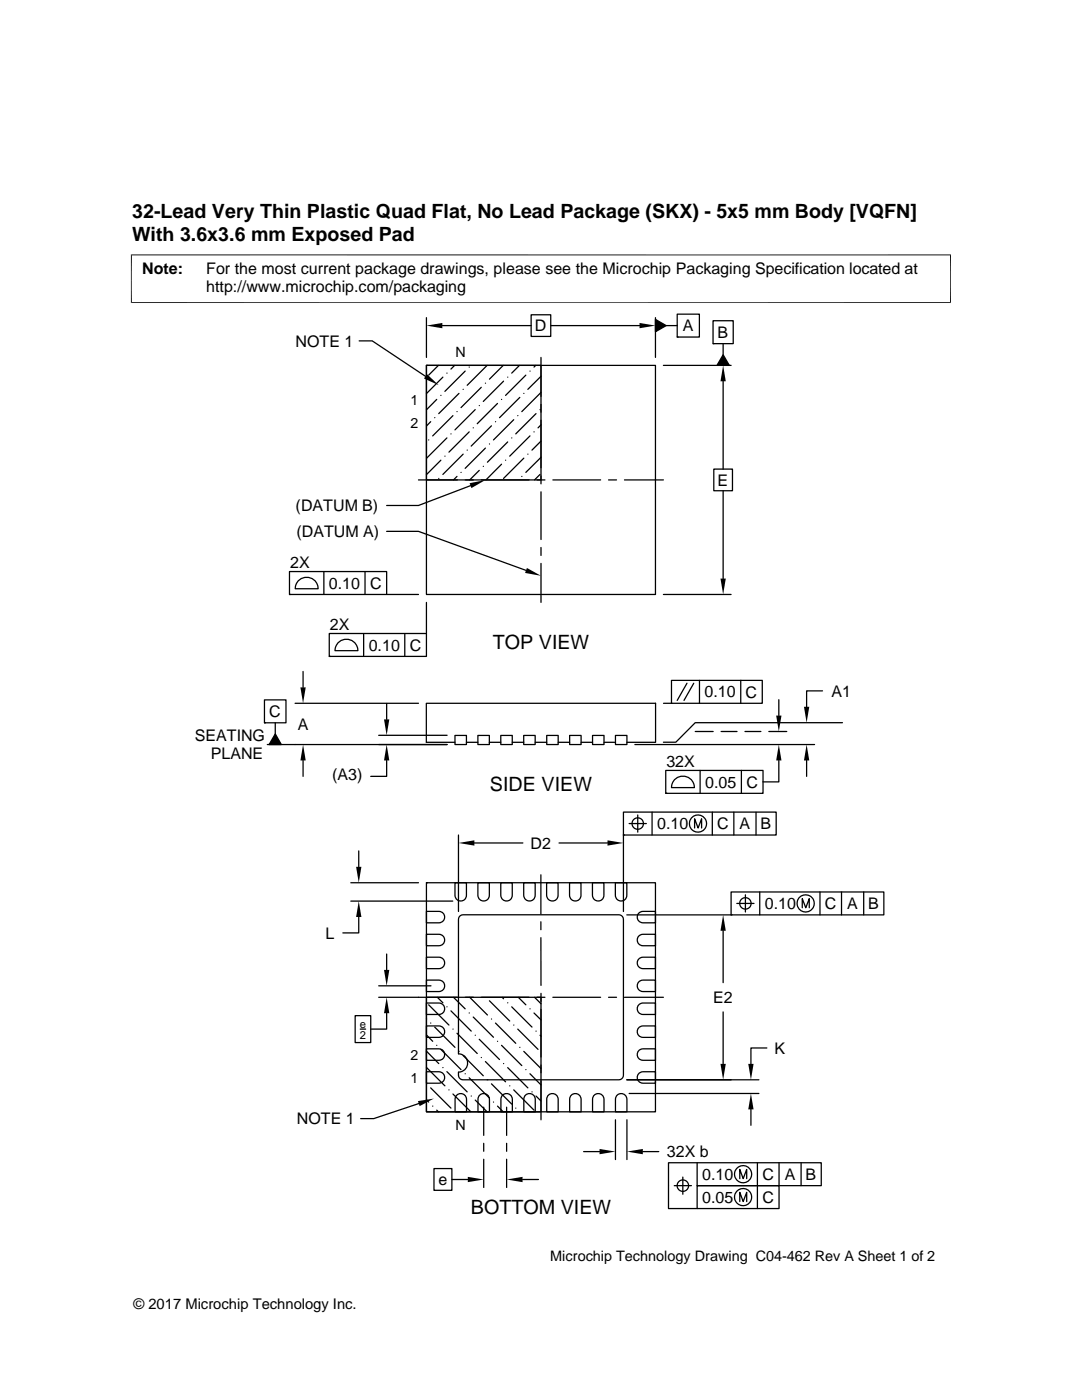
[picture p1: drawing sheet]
<svg xmlns="http://www.w3.org/2000/svg" width="216mm" height="279mm" viewBox="0 0 216 279" stroke-linecap="round" stroke-linejoin="round" font-family="sans-serif">
<g fill="none" stroke="#000" stroke-width=".25">
<path d="M71.7 68h2.6l10.6 7.1M85.1 72.9h45.7v45.7h-45.7zM85.1 72.9h.1M85.1 72.9h22.8v22.9h-22.8zM85.1 63.4v7.9M87.1 79.7l-2 2.1M87.5 72.9l-2 2M88 78.9h.1M88.3 65h17.7M88.4 75.3l-3.3 3.2M89.2 74.5h.1M90.7 72.9l-.7 .8"/>
<path d="M91.6 78.5l-4.1 4M92.4 77.7h.1M92.8 74.1l-4 4M93.6 73.3h.1M96 77.3l-4 4M96.9 76.5h.1M97.2 72.9l-4 4M100.1 79.7h.1M100.4 72.9l-2.7 2.8M100.5 76.1l-4.1 4M101.3 75.3h.1M103.7 72.9l-1.6 1.6"/>
<path d="M103.7 79.3l-4 4.1M104.5 78.5h.1M104.9 74.9l-4 4M105.7 74.1h.1M106 62.8h3.9v4.3h-3.9zM106.9 72.9l-.3 .4M107.9 75.1l-2.6 2.6M107.9 71.3v7.8M108 78.3l-3.9 3.8M109.9 65h17.7M130.8 63.8l2.1 1.2-2.1 1.2zM130.8 63.4v7.9"/>
<path d="M132.4 72.9h13.5M132.9 65h2.2M135.1 62.7h4.5v4.6h-4.5zM135.1 67.3h.1M142.3 64h4v4.6h-4zM142.3 68.6h.1M144.3 70.8l1.2 2.1h-2.4zM144.3 68.6v2.2M144.3 76.1v17.5M83.5 95.8h7.8M85.5 87.8h.1M85.9 84.2l-.8 .8"/>
<path d="M86.7 83.4h.1M87.5 95.5h.1M88 91.8l-2.9 2.9M88.8 91h.1M89.2 87.4l-4.1 4M90 86.6h.1M90.4 83l-4.1 4M91.2 82.1h.1M91.2 95.1l-.7 .7M92 94.3h.1M92.4 90.6l-4 4.1M92.9 95.8h1.5"/>
<path d="M93.2 89.8h.1M93.6 86.2l-4 4M93.9 96.9l-10.4 4h-6.3M94.4 85.4h.1M94.8 81.7l-4 4.1M95.6 80.9h.1M95.6 93.9l-1.9 1.9M96 95.8h9.6M96.4 93.1h.1M96.9 89.4l-4.1 4.1M97.7 88.6h.1M98.1 85l-4.1 4"/>
<path d="M98.9 84.2h.1M99.3 80.5l-4.1 4.1M100.1 92.6l-3.1 3.2M100.9 91.8h.1M101.3 88.2l-4 4M102.1 87.4h.1M102.5 83.8l-4 4M103.3 83h.1M104.1 95.1h.1M104.5 91.4l-4 4.1M105.3 90.6h.1M105.7 87l-4 4"/>
<path d="M106.6 86.2h.1M107 82.6l-4.1 4M107.1 95.8h1.6M107.8 81.7h.1M107.8 94.7l-1.1 1.1M107.9 88l-1.7 1.8M107.9 80.7v1.6M107.9 83.9v9.5M107.9 95v1.6M107.9 98.1v9.6M108 84.8l-.6 .6M108 91.3l-3.1 3"/>
<path d="M110.3 95.8h9.5M121.4 95.8h1.6M124.6 95.8h7.8M142.4 93.6h3.8v4.3h-3.8zM144.3 97.9v17.6M57.8 114.1h19.4v4.5h-19.4zM57.8 118.6h.1M59.7 115.8a2.3 2.3 0 0 1 2.4-.4 2.3 2.3 0 0 1 1.4 2.1h-4.6l.3-1.2zM64.6 114.1v4.5M72.8 114.1v4.5M77.2 118.6h6.3M77.2 106h6.3l21.5 7.8"/>
<path d="M107.9 109.3v1.5M107.9 112.4v7.8M132.4 118.6h13.5M52.8 139.7h4.3v4.6h-4.3zM60.5 134v3.2M65.7 126.4h19.4v4.6h-19.4zM65.7 131h.1M67.6 128.1a2.29 2.29 0 0 1 2.5-.3 2.29 2.29 0 0 1 1.3 2.1h-4.6l.4-1.2zM72.6 126.4v4.6M80.8 126.4v4.6M85.1 120.2v6.2M134 135.8h18.1v4.6h-18.1z"/>
<path d="M137.1 136.4l-2 3.4M138.4 136.4l-1.9 3.4M139.6 135.8v4.6M147.8 135.8v4.6M155.4 139.6v3.2M164.1 137.9h-3.1v3.2M52.8 144.3h.1M53.3 148.6h35.9M54.9 144.3v2.2M54.9 146.5l1.2 2.1h-2.4zM58.9 140.4h24.6M60.5 151.8v3.1"/>
<path d="M75.6 146.7h13.6M77.2 151.8v3.1h-3.2M77.2 140.4v3.2M90.8 146.8h2.3v1.8h-2.3zM90.8 148.1h-5.7v-7.7h45.7v7.7h-5.7M93.1 148.1h2.3M95.4 146.8h2.2v1.8h-2.2zM97.6 148.1h2.3M99.9 146.8h2.3v1.8h-2.3zM102.2 148.1h2.3M104.5 146.8h2.3v1.8h-2.3zM106.8 148.1h2.3"/>
<path d="M109.1 146.8h2.3v1.8h-2.3zM111.4 148.1h2.3M113.7 146.8h2.3v1.8h-2.3zM116 148.1h2.2M118.2 146.8h2.3v1.8h-2.3zM120.5 148.1h2.3M122.8 146.8h2.3v1.8h-2.3zM126.7 148.6h35.8M132.4 140.4h1.6M132.8 153.8h19.5v4.5h-19.5zM132.8 158.3h.1M134.7 155.5a2.29 2.29 0 0 1 2.5-.4 2.29 2.29 0 0 1 1.4 2.1h-4.6l.3-1.2z"/>
<path d="M138.7 146h3.6M139.7 153.8v4.5M143.9 146h3.2M147.9 153.8v4.5M148.7 146h3.1M153.4 146h3.6M155.4 151.8v4.2h-3.2M161 151.8v3.1M168.1 144.2h-29.4l-3.8 3.9h-2.5M70 179.8h20.3M70 176.2h13.5M71.6 169.8v3.2"/>
<path d="M85.1 176.2h45.7v45.7h-45.7zM85.1 176.2h.1M90.8 176.2h2.3v2.5a1.14 1.14 0 0 1-1.2 1.1 1.14 1.14 0 0 1-1.1-1.1zM91.5 166.6v15.3M94.7 168.2h9.6M95.4 176.2h2.2v2.5a1.14 1.14 0 0 1-1.1 1.1 1.14 1.14 0 0 1-1.1-1.1zM99.9 176.2h2.3v2.5a1.14 1.14 0 0 1-1.1 1.1 1.14 1.14 0 0 1-1.2-1.1zM104.5 176.2h2.3v2.5a1.14 1.14 0 0 1-1.2 1.1 1.14 1.14 0 0 1-1.1-1.1zM107.9 174.6v7.8M109.1 176.2h2.3v2.5a1.14 1.14 0 0 1-1.2 1.1 1.14 1.14 0 0 1-1.1-1.1zM111.5 168.2h9.7M113.6 176.2h2.3v2.5a1.14 1.14 0 0 1-1.1 1.1 1.14 1.14 0 0 1-1.2-1.1z"/>
<path d="M118.2 176.2h2.3v2.5a1.14 1.14 0 0 1-1.1 1.1 1.14 1.14 0 0 1-1.2-1.1zM122.8 176.2h2.3v2.5a1.14 1.14 0 0 1-1.2 1.1 1.14 1.14 0 0 1-1.1-1.1zM124.4 162.1h30.5v4.5h-30.5zM124.4 166.6h.1M124.4 166.6v15.3M125.5 164.4h3.5M127.3 162.6v3.5M130.1 162.1v4.5M138.6 165.2v-1.8l.7 1.8 .7-1.8v1.8M142.1 162.1v4.5M145.9 178h30.5v4.6h-30.5zM146.4 162.1v4.5"/>
<path d="M148.7 178.6v3.4M150.9 162.1v4.5M151.6 178v4.6M163.6 178v4.6M167.9 178v4.6M172.3 178v4.6M71.6 183v3.2h-3.2M75.6 199h15.7M75.6 196.7h10.4M77.2 190.4v3.2M85.1 181.9h2.5a1.14 1.14 0 0 1 1.1 1.1 1.14 1.14 0 0 1-1.1 1.2h-2.5zM85.1 186.5h2.5a1.14 1.14 0 0 1 1.1 1.1 1.14 1.14 0 0 1-1.1 1.1h-2.5z"/>
<path d="M85.1 191h2.5a1.14 1.14 0 0 1 1.1 1.2 1.14 1.14 0 0 1-1.1 1.1h-2.5zM85.1 195.6h2.5a1.14 1.14 0 0 1 1.1 1.1 1.14 1.14 0 0 1-1.1 1.2h-2.5zM85.1 199h22.8v22.9h-22.8zM87.3 199l1.1 1.1M90.5 199l2.3 2.3M91.9 182.7l.5-.1h31.1a.91 .91 0 0 1 .9 .9v31.1a.91 .91 0 0 1-.9 .9h-31.1a1.09 1.09 0 0 1-.9-1.5 1.83 1.83 0 0 0 1.8-1.9 1.83 1.83 0 0 0-1.8-1.8v-26.8zM92.9 199h1.5M93.7 199l3.6 3.6M96 199h9.6M97.7 199.7l4 4.1M100.2 199l.3 .3M103.4 199l1.5 1.5"/>
<path d="M106.7 199l1.2 1.3M107.1 199h1.6M107.9 187.1v9.6M107.9 184v1.5M107.9 198.2v1.6M110.3 199h9.5M121.4 199h1.6M124.6 199h7.8M125.1 182.6h20.8M127.4 196.1l.3-.4 .6-.1h2.5v2.3h-2.5a1.14 1.14 0 0 1-1-.6 1.14 1.14 0 0 1 .1-1.2zM127.4 191.5l.3-.3 .6-.2h2.5v2.3h-2.5a1.14 1.14 0 0 1-1-.6 1.14 1.14 0 0 1 .1-1.2zM127.4 186.9l.3-.3 .6-.1h2.5v2.2h-2.5a1.14 1.14 0 0 1-1-.6 1.14 1.14 0 0 1 .1-1.2z"/>
<path d="M127.4 182.3l.3-.3 .6-.1h2.5v2.3h-2.5a1.15 1.15 0 0 1-1-.7 1.15 1.15 0 0 1 .1-1.2zM144.3 185.8v10.3M145.9 182.6h.1M147 180.3h3.5M160.1 181.2v-1.9l.7 1.9 .7-1.9v1.9M70.9 202.7h3.1v5.4h-3.1zM71.9 205.4h1.1M77.2 202.2v3.2h-3.2M85.1 200.2h2.5a1.14 1.14 0 0 1 1.1 1.1 1.14 1.14 0 0 1-1.1 1.2h-2.5zM85.1 204.7h2.5a1.14 1.14 0 0 1 1.1 1.2 1.14 1.14 0 0 1-1.1 1.1h-2.5zM85.1 209.3h2.5a1.14 1.14 0 0 1 1.1 1.2 1.14 1.14 0 0 1-1.1 1.1h-2.5zM85.1 213.9h2.5a1.14 1.14 0 0 1 1.1 1.1 1.14 1.14 0 0 1-1.1 1.2h-2.5z"/>
<path d="M85.1 213l3.7 3.7M85.1 209.8l2.4 2.5M85.1 206.5l1.2 1.3M85.1 219.5l.4 .4M85.1 203.3v.1M85.1 216.3h.1M85.5 200.5l4.1 4.1M85.9 217.1l4.1 4M85.9 204.2h.1M86.7 205l4.1 4M87.1 208.6h.1M88 209.4l4 4.1"/>
<path d="M88.4 213.1h.1M89.2 200.9h.1M89.2 213.9l4 4M89.6 217.5h.1M90 201.7l4 4.1M90.4 205.4h.1M90.4 218.3l3.6 3.6M91.2 206.2l4 4M91.3 218.5a1.16 1.16 0 0 1 1.8 .9v2.5h-2.3v-2.5l.1-.6zM91.6 209.8h.1M92.4 210.7l4 4M92.8 214.3h.1"/>
<path d="M93.6 215.1l4.1 4M93.6 202.2h.1M94 218.7h.1M94.4 203l4.1 4M94.8 206.6h.1M94.8 219.5l2.4 2.4M95.6 207.4l4.1 4.1M95.8 218.5a1.16 1.16 0 0 1 1.9 .9v2.5h-2.3v-2.5l.1-.6zM96 211.1h.1M96.9 211.9l4 4M97.3 215.5h.1M98.1 203.4h.1"/>
<path d="M98.1 216.3l4 4M98.5 219.9h.1M98.9 204.2l4 4M99.3 207.8h.1M100.1 208.6l4 4.1M100.4 218.5a1.16 1.16 0 0 1 1.8 .9v2.5h-2.3v-2.5l.2-.6zM100.5 212.3h.1M101.3 213.1l4 4M101.3 200.1h.1M101.7 216.7h.1M102.1 200.9l4.1 4.1M102.5 204.6h.1"/>
<path d="M102.5 217.5l4.1 4.1M103.3 205.4l4.1 4M103.7 209h.1M104.5 209.8l3.4 3.5M104.9 213.5h.1M105 218.5a1.16 1.16 0 0 1 1.8 .9v2.5h-2.3v-2.5l.2-.6zM105.7 201.3h.1M105.7 214.3l2.2 2.2M106.2 217.9h.1M106.6 202.2l1.3 1.3M107 205.8h.1M107 218.7l.9 1"/>
<path d="M107.8 206.6l.1 .2M107.9 201.4v9.5M107.9 212.5v1.6M107.9 215.7v7.8M109.5 218.5a1.16 1.16 0 0 1 1.9 .9v2.5h-2.3v-2.5l.1-.6zM114.1 218.5a1.16 1.16 0 0 1 1.9 .9v2.5h-2.3v-2.5l.1-.6zM118.7 218.5a1.16 1.16 0 0 1 1.8 .9v2.5h-2.3v-2.5l.2-.6zM123.3 218.5a1.16 1.16 0 0 1 1.8 .9v2.5h-2.3v-2.5l.1-.6zM125.1 215.5h26.3M125.5 218.2h25.9M127.4 214.4l.3-.4 .6-.1h2.5v2.3h-2.5a1.14 1.14 0 0 1-.9-1.8zM127.4 209.8l.3-.3 .6-.2h2.5v2.3h-2.5a1.14 1.14 0 0 1-1-.6 1.14 1.14 0 0 1 .1-1.2z"/>
<path d="M127.4 205.2l.3-.3 .6-.2h2.5v2.3h-2.5a1.14 1.14 0 0 1-1-.6 1.14 1.14 0 0 1 .1-1.2zM127.4 200.6l.3-.3 .6-.1h2.5v2.3h-2.5a1.14 1.14 0 0 1-1-.7 1.14 1.14 0 0 1 .1-1.2zM144.3 202v10.3M153 209.1h-3.2v3.2M83.6 220.2l-9 3h-2.6M86.3 220.7h.1M86.6 233.2h3.6v4.4h-3.6zM87.1 221.6l.4 .3M90.2 235.4h3.1M96.5 221v5.6M96.5 228.2v1.6M96.5 231.4v5.6"/>
<path d="M99.3 220.7l1.1 1.2M101.1 221v5.6M101.1 228.2v1.6M101.1 231.4v5.6M102.9 221.1h.1M104.3 235.4h3.1M116.5 229.8h3.1M122.8 223.5v7.9M125.1 223.5v7.9M128.3 229.8h3.1M134.5 236.6h3.5M136.2 234.9v3.4"/>
<path d="M139.1 232.1v4.5h16.3v4.6h-22v-9.1h30.5v4.5h-24.8v4.6M147.6 235.2v-1.8l.7 1.8 .7-1.8v1.8M147.6 239.8v-1.8l.7 1.8 .7-1.8v1.8M149.8 221.4v3.2M151.1 232.1v9.1M155.4 232.1v4.5M159.9 232.1v4.5"/>
<circle cx="127.3" cy="164.4" r="1.14"/>
<circle cx="139.3" cy="164.4" r="1.72"/>
<circle cx="148.7" cy="180.3" r="1.14"/>
<circle cx="160.8" cy="180.3" r="1.72"/>
<circle cx="136.3" cy="236.6" r="1.14"/>
<circle cx="148.3" cy="234.3" r="1.71"/>
<circle cx="148.3" cy="238.9" r="1.71"/>
</g>
<g fill="#000">
<path d="M85.2 74.7l2.3 2.2-2.9-1.4zM85.1 65l3.2-.5v1zM127.6 64.5l3.2 .5-3.2 .5zM130.8 63.8l2.1 1.2-2.1 1.2zM144.3 72.9l.5 3.2h-1zM144.3 70.8l1.2 2.1h-2.4zM93.7 96.4l3.2-.6-2.8 1.6zM105.1 113.3l2.8 1.6-3.1-.6zM143.8 115.5h1l-.5 3.1zM59.9 137.2h1.1l-.5 3.2zM54.9 146.5l1.2 2.1h-2.4zM60.5 148.6l.5 3.2h-1.1z"/>
<path d="M76.6 143.6h1.1l-.5 3.1zM77.2 148.6l.5 3.2h-1.1zM155.4 148.6l.5 3.2h-1zM154.9 142.8h1l-.5 3.2zM161 148.6l.5 3.2h-1.1zM160.4 141.1h1.1l-.5 3.1zM71.1 173h1l-.5 3.2zM91.5 168.2l3.2-.5v1.1zM121.2 167.7l3.2 .5-3.2 .6zM71.6 179.8l.5 3.2h-1zM76.6 193.6h1.1l-.5 3.1zM144.3 182.6l.5 3.2h-1z"/>
<path d="M77.2 199l.5 3.2h-1.1zM143.8 212.3h1l-.5 3.2zM149.3 212.3h1.1l-.6 3.2zM83.4 219.8l3.2-.6-2.9 1.5zM93.3 234.9l3.2 .5-3.2 .5zM101.1 235.4l3.2-.5v1zM119.6 229.3l3.2 .5-3.2 .6zM125.1 229.8l3.2-.5v1.1zM149.8 218.2l.6 3.2h-1.1z"/>
</g>
<path d="M26.1 50.9h163.7M26.2 50.8v9.7M189.7 50.8v9.7M26.1 60.4h163.7" fill="none" stroke="#000" stroke-width=".2"/>
<g font-size="3.9">
<text x="26.4" y="43.5">32-Lead Very Thin Plastic Quad Flat, No Lead Package (SKX) - 5x5 mm Body [VQFN]</text>
<text x="26.4" y="48">With 3.6x3.6 mm Exposed Pad</text>
<text x="98.3" y="129.6">TOP VIEW</text>
<text x="97.8" y="157.9">SIDE VIEW</text>
<text x="93.9" y="242.4">BOTTOM VIEW</text>
</g>
<g font-size="3.2">
<text x="28.4" y="54.6">Note:</text>
<text x="41.1" y="54.6">For the most current package drawings, please see the Microchip Packaging Specification located at</text>
<text x="41.1" y="58.3">http://www.microchip.com/packaging</text>
<text x="58.9" y="69.2">NOTE 1</text>
<text x="106.7" y="66.1">D</text>
<text x="136.3" y="66.1">A</text>
<text x="143.2" y="67.4">B</text>
<text x="143.2" y="96.9">E</text>
<text x="59" y="102">(DATUM B)</text>
<text x="59.1" y="107.1">(DATUM A)</text>
<text x="57.9" y="113.3">2X</text>
<text x="65.6" y="117.5">0.10</text>
<text x="73.8" y="117.5">C</text>
<text x="65.8" y="125.6">2X</text>
<text x="73.6" y="129.8">0.10</text>
<text x="81.8" y="129.9">C</text>
<text x="53.7" y="143.1">C</text>
<text x="140.6" y="139.2">0.10</text>
<text x="148.8" y="139.2">C</text>
<text x="165.9" y="139">A1</text>
<text x="38.9" y="147.9">SEATING</text>
<text x="59.4" y="145.6">A</text>
<text x="42.1" y="151.6">PLANE</text>
<text x="66.3" y="155.7">(A3)</text>
<text x="133" y="153">32X</text>
<text x="140.7" y="157.2">0.05</text>
<text x="148.9" y="157.2">C</text>
<text x="131.1" y="165.5">0.10</text>
<text x="143.1" y="165.5">C</text>
<text x="147.6" y="165.5">A</text>
<text x="151.8" y="165.5">B</text>
<text x="105.9" y="169.4">D2</text>
<text x="152.6" y="181.4">0.10</text>
<text x="164.6" y="181.4">C</text>
<text x="169.1" y="181.4">A</text>
<text x="173.2" y="181.4">B</text>
<text x="65" y="187.3">L</text>
<text x="142.3" y="200.2">E2</text>
<text x="154.6" y="210.3">K</text>
<text x="59.2" y="224.4">NOTE 1</text>
<text x="133.1" y="230.9">32X b</text>
<text x="87.5" y="236.5">e</text>
<text x="140.1" y="235.5">0.10</text>
<text x="152.1" y="235.5">C</text>
<text x="156.6" y="235.5">A</text>
<text x="160.8" y="235.5">B</text>
<text x="140.1" y="240.1">0.05</text>
<text x="152.1" y="240.1">C</text>
</g>
<g font-size="2.9">
<text x="109.8" y="251.7">Microchip Technology Drawing C04-462 Rev A Sheet 1 of 2</text>
<text x="26.6" y="261.3">© 2017 Microchip Technology Inc.</text>
</g>
<g font-size="2.8">
<text x="90.9" y="71.3">N</text>
<text x="81.9" y="80.8">1</text>
<text x="81.9" y="85.4">2</text>
<text x="81.9" y="211.5">2</text>
<text x="81.9" y="216">1</text>
<text x="90.9" y="225.5">N</text>
</g>
<g font-size="2.2">
<text x="71.8" y="205.1">e</text>
<text x="71.8" y="207.3">2</text>
</g>
</svg>
